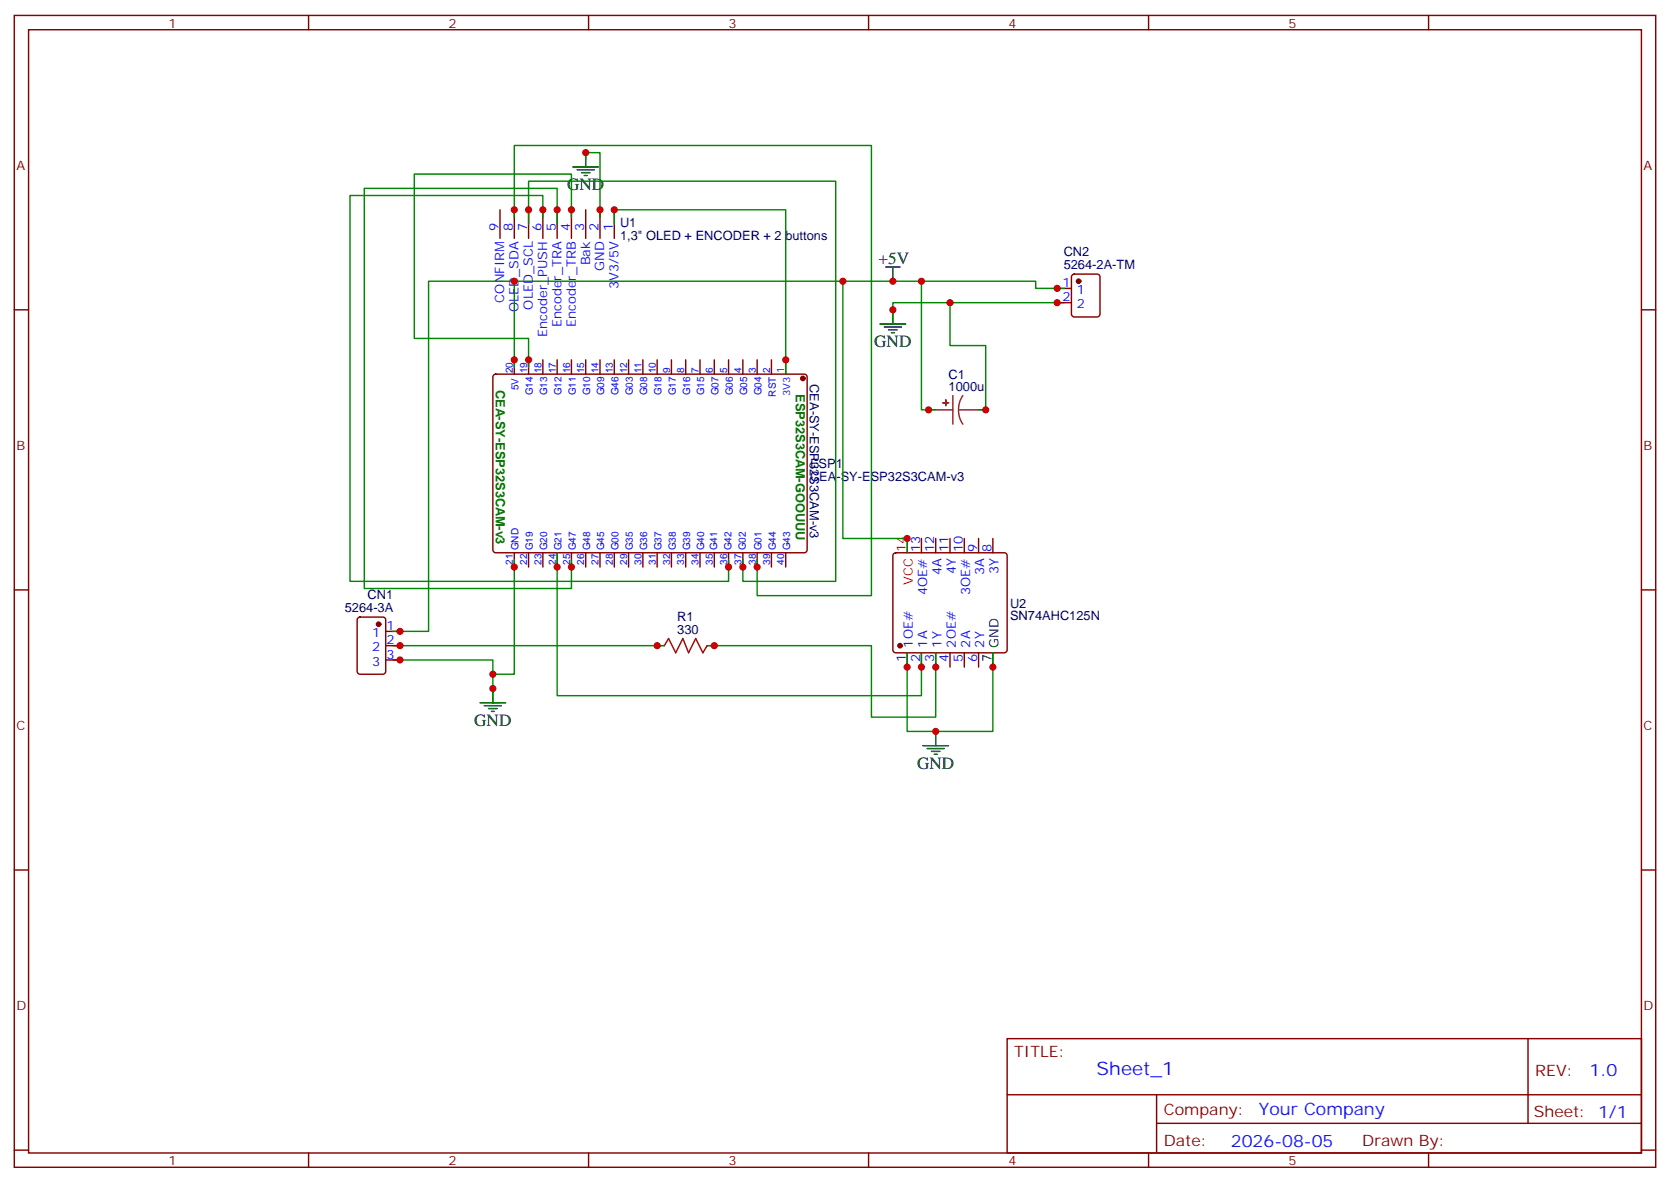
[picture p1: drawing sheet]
<svg xmlns="http://www.w3.org/2000/svg" width="412mm" height="292mm" viewBox="0 0 412 292" stroke-linecap="round" stroke-linejoin="round" font-family="sans-serif">
<g fill="none" stroke="#870000" stroke-width=".35">
<path d="M3.5 3.8h405.4v284.3h-405.4zM7.1 7.3h398.2v277.3h-398.2zM76.2 3.8v3.5M145.3 3.8v3.5M214.5 3.8v3.5M283.6 3.8v3.5M352.8 3.8v3.5M123.5 51.8v7M127 51.8v7M130.5 51.8v7M134.1 51.8v7M137.6 51.8v7"/>
<path d="M141.1 51.8v7M144.6 51.8v7M148.2 51.8v7M151.7 51.8v7M3.5 76.5h3.6M261.1 71.2h3.5M261.1 74.7h3.5M264.8 67.9l.5-.2h5.6a.71 .71 0 0 1 .7 .7v9.1a.76 .76 0 0 1-.7 .7h-5.6a.76 .76 0 0 1-.7-.7v-9.1zM405.3 76.5h3.6M121.9 92.6l.5-.2h76.2a.71 .71 0 0 1 .7 .7v42.6a.76 .76 0 0 1-.7 .8h-76.2a.76 .76 0 0 1-.7-.8v-42.6zM127 88.8v3.6M130.5 88.8v3.6"/>
<path d="M134.1 88.8v3.6M137.6 88.8v3.6M141.1 88.8v3.6M144.6 88.8v3.6M148.2 88.8v3.6M151.7 88.8v3.6M155.2 88.8v3.6M158.7 88.8v3.6M162.3 88.8v3.6M165.8 88.8v3.6M169.3 88.8v3.6M172.9 88.8v3.6"/>
<path d="M176.4 88.8v3.6M179.9 88.8v3.6M183.4 88.8v3.6M187 88.8v3.6M190.5 88.8v3.6M194 88.8v3.6M127 136.5v3.5M130.5 136.5v3.5M134.1 136.5v3.5M137.6 136.5v3.5M141.1 136.5v3.5M144.6 136.5v3.5"/>
<path d="M148.2 136.5v3.5M151.7 136.5v3.5M155.2 136.5v3.5M158.7 136.5v3.5M162.3 136.5v3.5M165.8 136.5v3.5M169.3 136.5v3.5M172.9 136.5v3.5M176.4 136.5v3.5M179.9 136.5v3.5M183.4 136.5v3.5M187 136.5v3.5"/>
<path d="M190.5 136.5v3.5M194 136.5v3.5M220.7 136.7l.5-.2h26.8a.71 .71 0 0 1 .7 .7v23.2a.76 .76 0 0 1-.7 .7h-26.8a.76 .76 0 0 1-.7-.7v-23.2zM227.5 132.9v3.6M231.1 132.9v3.6M234.6 132.9v3.6M238.1 132.9v3.6M241.7 132.9v3.6M245.2 132.9v3.6M3.5 145.6h3.6M88.4 152.5l.5-.2h5.6a.71 .71 0 0 1 .7 .7v12.7a.76 .76 0 0 1-.7 .7h-5.6a.76 .76 0 0 1-.7-.7v-12.7zM95.2 159.4h3.6"/>
<path d="M95.2 155.9h3.6M162.3 159.4h1.7M174.6 159.4h1.8M405.3 145.6h3.6M95.2 162.9h3.6M224 161.1v3.6M227.5 161.1v3.6M231.1 161.1v3.6M234.6 161.1v3.6M238.1 161.1v3.6M241.7 161.1v3.6M3.5 214.8h3.6"/>
<path d="M405.3 214.8h3.6M248.7 256.4h156.6v28.2h-156.6zM377.3 256.4v20.9M248.7 270.2h156.5M285.6 277.3h119.6M285.6 270.2v14.2M3.5 283.9h3.6M76.2 284.6v3.5M145.3 284.6v3.5M214.5 284.6v3.5M283.6 284.6v3.5M352.8 284.6v3.5"/>
<path d="M405.3 283.9h3.6"/>
</g>
<g fill="#870000" stroke="#870000" stroke-width=".35">
<circle cx="198.3" cy="93.4" r=".53"/>
<circle cx="222.2" cy="159.4" r=".53"/>
<circle cx="266.3" cy="69.4" r=".53"/>
<circle cx="93.5" cy="154.1" r=".53"/>
</g>
<g fill="none" stroke="#000" stroke-width=".35">
<path d="M144.6 37.7v3.5M141.5 41.2h6.3M142.5 41.9h4.3M143.6 42.6h2.1M144.3 43.3h.7M218.7 65.9h3.5M220.5 65.9v3.5M220.5 76.5v3.5M217.3 80h6.4M218.4 80.7h4.2M219.4 81.4h2.1M220.1 82.1h.7"/>
<path d="M118.5 173.5h6.4M119.6 174.2h4.2M120.6 174.9h2.2M121.4 175.6h.7M121.7 170v3.5M245.2 161.1v3.6M227.9 184.1h6.3M229 184.8h4.2M230 185.5h2.1M230.7 186.2h.7M231.1 180.6v3.5"/>
</g>
<path d="M224 132.9v3.6" fill="none" stroke="#f00" stroke-width=".35"/>
<g fill="none" stroke="#008700" stroke-width=".35">
<path d="M144.6 39.4v-1.7h3.6v15.9M127 53.6v-17.7h88.2v111.1h-28.2v-8.8M130.5 55.3v-10.6h75.9v98.8h-23v-5.3M134.1 53.6v-5.3h-47.7v95.2h93.5v-5.3M137.6 55.3v-8.8h-47.6v98.8h51.1v-7.1M141.1 53.6v-10.6h-38.8v40.5h28.2v7.1M151.7 55.3v-3.5h42.3v40.6M127 69.4v21.2M208.1 69.4v63.5h15.9v3.6M227.5 69.4v31.8h3.6M234.6 74.7v10.6h8.8v15.9h-1.7M262.8 74.7h-42.3v5.3"/>
<path d="M262.8 71.2h-7v-1.8h-150v86.5h-8.8M127 138.2v28.2h-5.3M137.6 136.5v35.2h89.9v-10.6M97 159.4h67M174.6 159.4h40.6v17.6h15.9v-15.9M97 162.9h24.7v10.6h1.8M224 161.1v19.5h21.2v-19.5"/>
</g>
<path d="M164 159.4l1.1-1.8 1.8 3.5 1.7-3.5 1.4 3.5 1.8-3.5 1.8 3.5 1-1.7" fill="none" stroke="#a10000" stroke-width=".35"/>
<path d="M235.3 97.6v7.1M237.8 97.6l-.8 1.7-.3 1.9M229.3 101.2h6M236.7 101.2l.2 1.8 .9 1.7M236.7 101.2h6.7" fill="none" stroke="#8c2424" stroke-width=".35"/>
<g fill="#8c2424" stroke="#8c2424" stroke-width=".35">
<path d="M233.5 98.7l.1 1.4z"/>
<path d="M232.8 99.4h1.4z"/>
</g>
<g fill="#c00">
<circle cx="231.1" cy="180.6" r=".88"/>
<circle cx="194" cy="88.8" r=".88"/>
<circle cx="121.7" cy="170" r=".88"/>
<circle cx="144.6" cy="37.7" r=".88"/>
<circle cx="220.5" cy="76.5" r=".88"/>
<circle cx="224" cy="132.9" r=".88"/>
<circle cx="224" cy="164.7" r=".88"/>
<circle cx="245.2" cy="164.7" r=".88"/>
<circle cx="151.7" cy="51.8" r=".88"/>
<circle cx="148.2" cy="51.8" r=".88"/>
<circle cx="137.6" cy="140" r=".88"/>
<circle cx="227.5" cy="164.7" r=".88"/>
<circle cx="162.3" cy="159.4" r=".88"/>
<circle cx="231.1" cy="164.7" r=".88"/>
<circle cx="176.4" cy="159.4" r=".88"/>
<circle cx="229.3" cy="101.2" r=".88"/>
<circle cx="243.4" cy="101.2" r=".88"/>
<circle cx="261.1" cy="74.7" r=".88"/>
<circle cx="141.1" cy="51.8" r=".88"/>
<circle cx="130.5" cy="88.8" r=".88"/>
<circle cx="141.1" cy="140" r=".88"/>
<circle cx="137.6" cy="51.8" r=".88"/>
<circle cx="179.9" cy="140" r=".88"/>
<circle cx="134.1" cy="51.8" r=".88"/>
<circle cx="130.5" cy="51.8" r=".88"/>
<circle cx="183.4" cy="140" r=".88"/>
<circle cx="187" cy="140" r=".88"/>
<circle cx="127" cy="51.8" r=".88"/>
<circle cx="121.7" cy="166.4" r=".88"/>
<circle cx="127" cy="140" r=".88"/>
<circle cx="234.6" cy="74.7" r=".88"/>
<circle cx="98.8" cy="159.4" r=".88"/>
<circle cx="98.8" cy="162.9" r=".88"/>
<circle cx="98.8" cy="155.9" r=".88"/>
<circle cx="220.5" cy="69.4" r=".88"/>
<circle cx="261.1" cy="71.2" r=".88"/>
<circle cx="208.1" cy="69.4" r=".88"/>
<circle cx="127" cy="69.4" r=".88"/>
<circle cx="127" cy="88.8" r=".88"/>
<circle cx="227.5" cy="69.4" r=".88"/>
</g>
<text font-size="4.6" fill="#00f" x="270.8" y="265.4">Sheet_1</text>
<g font-size="4.2">
<text x="140.1" y="46.8">GND</text>
<text x="217" y="65.2">+5V</text>
<text x="215.9" y="85.7">GND</text>
<text x="117.1" y="179.1">GND</text>
<text x="226.5" y="189.7">GND</text>
</g>
<g font-size="4.2" fill="#00f">
<text x="392.5" y="265.7">1.0</text>
<text x="310.9" y="275.2">Your Company</text>
<text x="304" y="283">2026-08-05</text>
</g>
<g font-size="3.9" fill="#800">
<text x="250.5" y="261">TITLE:</text>
<text x="379.1" y="265.7">REV:</text>
<text x="287.4" y="275.2">Company:</text>
<text x="378.7" y="275.8">Sheet: 1/1</text>
<text x="287.4" y="282.9">Date:</text>
<text x="336.4" y="282.9">Drawn By:</text>
</g>
<g font-size="3.2" fill="#800">
<text x="41.6" y="6.8">1</text>
<text x="110.8" y="6.8">2</text>
<text x="179.9" y="6.8">3</text>
<text x="249.1" y="6.8">4</text>
<text x="318.2" y="6.8">5</text>
<text x="4.1" y="41.9">A</text>
<text x="405.9" y="41.9">A</text>
<text x="4.1" y="111.1">B</text>
<text x="405.9" y="111.1">B</text>
<text x="4.1" y="180.2">C</text>
<text x="405.9" y="180.2">C</text>
<text x="4.1" y="249.3">D</text>
<text x="405.9" y="249.3">D</text>
<text x="41.6" y="287.6">1</text>
<text x="110.8" y="287.6">2</text>
<text x="179.9" y="287.6">3</text>
<text x="249.1" y="287.6">4</text>
<text x="318.2" y="287.6">5</text>
</g>
<g font-size="3.2" fill="#00f">
<text x="123.1" y="57.1" transform="rotate(-90 123.1 57.1)">9</text>
<text x="126.6" y="57.1" transform="rotate(-90 126.6 57.1)">8</text>
<text x="130.2" y="57.1" transform="rotate(-90 130.2 57.1)">7</text>
<text x="133.7" y="57.1" transform="rotate(-90 133.7 57.1)">6</text>
<text x="137.2" y="57.1" transform="rotate(-90 137.2 57.1)">5</text>
<text x="140.8" y="57.1" transform="rotate(-90 140.8 57.1)">4</text>
<text x="144.3" y="57.1" transform="rotate(-90 144.3 57.1)">3</text>
<text x="147.8" y="57.1" transform="rotate(-90 147.8 57.1)">2</text>
<text x="151.3" y="57.1" transform="rotate(-90 151.3 57.1)">1</text>
<text x="145.7" y="65.5" transform="rotate(-90 145.7 65.5)">Bak</text>
<text x="149.2" y="66.8" transform="rotate(-90 149.2 66.8)">GND</text>
<text x="152.8" y="71.4" transform="rotate(-90 152.8 71.4)">3V3/5V</text>
<text x="262.4" y="70.8">1</text>
<text x="124.5" y="74.7" transform="rotate(-90 124.5 74.7)">CONFIRM</text>
<text x="128.1" y="77.1" transform="rotate(-90 128.1 77.1)">OLED_SDA</text>
<text x="131.6" y="76.4" transform="rotate(-90 131.6 76.4)">OLED_SCL</text>
<text x="262.4" y="74.4">2</text>
<text x="265.9" y="72.6">1</text>
<text x="265.9" y="76.1">2</text>
<text x="135.1" y="83.2" transform="rotate(-90 135.1 83.2)">Encoder_PUSH</text>
<text x="138.6" y="80.7" transform="rotate(-90 138.6 80.7)">Encoder_TRA</text>
<text x="142.2" y="80.7" transform="rotate(-90 142.2 80.7)">Encoder_TRB</text>
<text x="227.2" y="136.3" transform="rotate(-90 227.2 136.3)">13</text>
<text x="230.7" y="136.3" transform="rotate(-90 230.7 136.3)">12</text>
<text x="234.2" y="136.3" transform="rotate(-90 234.2 136.3)">11</text>
<text x="237.8" y="136.3" transform="rotate(-90 237.8 136.3)">10</text>
<text x="241.3" y="136.3" transform="rotate(-90 241.3 136.3)">9</text>
<text x="244.8" y="136.3" transform="rotate(-90 244.8 136.3)">8</text>
<text x="232.5" y="141.9" transform="rotate(-90 232.5 141.9)">4A</text>
<text x="236" y="141.7" transform="rotate(-90 236 141.7)">4Y</text>
<text x="243.1" y="141.9" transform="rotate(-90 243.1 141.9)">3A</text>
<text x="246.6" y="141.7" transform="rotate(-90 246.6 141.7)">3Y</text>
<text x="229" y="146.9" transform="rotate(-90 229 146.9)">4OE#</text>
<text x="239.5" y="146.9" transform="rotate(-90 239.5 146.9)">3OE#</text>
<text x="95.4" y="155.5">1</text>
<text x="91.9" y="157.3">1</text>
<text x="91.9" y="160.8">2</text>
<text x="95.4" y="159">2</text>
<text x="225.4" y="159.8" transform="rotate(-90 225.4 159.8)">1OE#</text>
<text x="229" y="159.8" transform="rotate(-90 229 159.8)">1A</text>
<text x="232.5" y="159.8" transform="rotate(-90 232.5 159.8)">1Y</text>
<text x="236" y="159.8" transform="rotate(-90 236 159.8)">2OE#</text>
<text x="239.5" y="159.8" transform="rotate(-90 239.5 159.8)">2A</text>
<text x="243.1" y="159.8" transform="rotate(-90 243.1 159.8)">2Y</text>
<text x="91.9" y="164.3">3</text>
<text x="95.4" y="162.6">3</text>
<text x="223.7" y="163.3" transform="rotate(-90 223.7 163.3)">1</text>
<text x="227.2" y="163.3" transform="rotate(-90 227.2 163.3)">2</text>
<text x="230.7" y="163.3" transform="rotate(-90 230.7 163.3)">3</text>
<text x="234.2" y="163.3" transform="rotate(-90 234.2 163.3)">4</text>
<text x="237.8" y="163.3" transform="rotate(-90 237.8 163.3)">5</text>
<text x="241.3" y="163.3" transform="rotate(-90 241.3 163.3)">6</text>
</g>
<g font-size="3.2" fill="#000080">
<text x="153.1" y="59.3">1,3&quot; OLED + ENCODER + 2 buttons</text>
<text x="153.1" y="56.1">U1</text>
<text x="262.7" y="63.3">CN2</text>
<text x="262.7" y="66.5">5264-2A-TM</text>
<text x="200" y="94.8" transform="rotate(90 200 94.8)">CEA-SY-ESP32S3CAM-v3</text>
<text x="234.2" y="93.5">C1</text>
<text x="234.2" y="96.6">1000u</text>
<text x="200" y="118.7">CEA-SY-ESP32S3CAM-v3</text>
<text x="200" y="115.6">ESP1</text>
<text x="90.8" y="147.9">CN1</text>
<text x="249.4" y="150">U2</text>
<text x="85.1" y="151.1">5264-3A</text>
<text x="167.2" y="153.4">R1</text>
<text x="249.4" y="153.1">SN74AHC125N</text>
<text x="167.2" y="156.6">330</text>
</g>
<g font-size="3.2" fill="#060">
<text x="122.4" y="96.2" transform="rotate(90 122.4 96.2)">CEA-SY-ESP32S3CAM-v3</text>
<text x="196.5" y="97.3" transform="rotate(90 196.5 97.3)">ESP32S3CAM-GOOUUU</text>
</g>
<g font-size="3.2" fill="#f00">
<text x="223.7" y="136.3" transform="rotate(-90 223.7 136.3)">14</text>
<text x="225.4" y="144.4" transform="rotate(-90 225.4 144.4)">VCC</text>
</g>
<g font-size="3.2">
<text x="246.6" y="159.8" transform="rotate(-90 246.6 159.8)">GND</text>
<text x="244.8" y="163.3" transform="rotate(-90 244.8 163.3)">7</text>
</g>
<g font-size="2.5" fill="#00f">
<text x="126.6" y="92.2" transform="rotate(-90 126.6 92.2)">20</text>
<text x="130.2" y="92.2" transform="rotate(-90 130.2 92.2)">19</text>
<text x="133.7" y="92.2" transform="rotate(-90 133.7 92.2)">18</text>
<text x="137.2" y="92.2" transform="rotate(-90 137.2 92.2)">17</text>
<text x="140.8" y="92.2" transform="rotate(-90 140.8 92.2)">16</text>
<text x="144.3" y="92.2" transform="rotate(-90 144.3 92.2)">15</text>
<text x="147.8" y="92.2" transform="rotate(-90 147.8 92.2)">14</text>
<text x="151.3" y="92.2" transform="rotate(-90 151.3 92.2)">13</text>
<text x="154.9" y="92.2" transform="rotate(-90 154.9 92.2)">12</text>
<text x="158.4" y="92.2" transform="rotate(-90 158.4 92.2)">11</text>
<text x="161.9" y="92.2" transform="rotate(-90 161.9 92.2)">10</text>
<text x="165.5" y="92.2" transform="rotate(-90 165.5 92.2)">9</text>
<text x="169" y="92.2" transform="rotate(-90 169 92.2)">8</text>
<text x="172.5" y="92.2" transform="rotate(-90 172.5 92.2)">7</text>
<text x="176" y="92.2" transform="rotate(-90 176 92.2)">6</text>
<text x="179.6" y="92.2" transform="rotate(-90 179.6 92.2)">5</text>
<text x="183.1" y="92.2" transform="rotate(-90 183.1 92.2)">4</text>
<text x="186.6" y="92.2" transform="rotate(-90 186.6 92.2)">3</text>
<text x="190.1" y="92.2" transform="rotate(-90 190.1 92.2)">2</text>
<text x="193.7" y="92.2" transform="rotate(-90 193.7 92.2)">1</text>
<text x="128.1" y="96.3" transform="rotate(-90 128.1 96.3)">5V</text>
<text x="131.6" y="97.6" transform="rotate(-90 131.6 97.6)">G14</text>
<text x="135.1" y="97.6" transform="rotate(-90 135.1 97.6)">G13</text>
<text x="138.6" y="97.6" transform="rotate(-90 138.6 97.6)">G12</text>
<text x="142.2" y="97.6" transform="rotate(-90 142.2 97.6)">G11</text>
<text x="145.7" y="97.6" transform="rotate(-90 145.7 97.6)">G10</text>
<text x="149.2" y="97.6" transform="rotate(-90 149.2 97.6)">G09</text>
<text x="152.8" y="97.6" transform="rotate(-90 152.8 97.6)">G46</text>
<text x="156.3" y="97.6" transform="rotate(-90 156.3 97.6)">G03</text>
<text x="159.8" y="97.6" transform="rotate(-90 159.8 97.6)">G08</text>
<text x="163.3" y="97.6" transform="rotate(-90 163.3 97.6)">G18</text>
<text x="166.9" y="97.6" transform="rotate(-90 166.9 97.6)">G17</text>
<text x="170.4" y="97.6" transform="rotate(-90 170.4 97.6)">G16</text>
<text x="173.9" y="97.6" transform="rotate(-90 173.9 97.6)">G15</text>
<text x="177.4" y="97.6" transform="rotate(-90 177.4 97.6)">G07</text>
<text x="181" y="97.6" transform="rotate(-90 181 97.6)">G06</text>
<text x="184.5" y="97.6" transform="rotate(-90 184.5 97.6)">G05</text>
<text x="188" y="97.6" transform="rotate(-90 188 97.6)">G04</text>
<text x="191.6" y="97.9" transform="rotate(-90 191.6 97.9)">RST</text>
<text x="195.1" y="97.8" transform="rotate(-90 195.1 97.8)">3V3</text>
<text x="128.1" y="135.9" transform="rotate(-90 128.1 135.9)">GND</text>
<text x="131.6" y="135.9" transform="rotate(-90 131.6 135.9)">G19</text>
<text x="135.1" y="135.9" transform="rotate(-90 135.1 135.9)">G20</text>
<text x="138.6" y="135.9" transform="rotate(-90 138.6 135.9)">G21</text>
<text x="142.2" y="135.9" transform="rotate(-90 142.2 135.9)">G47</text>
<text x="145.7" y="135.9" transform="rotate(-90 145.7 135.9)">G48</text>
<text x="149.2" y="135.9" transform="rotate(-90 149.2 135.9)">G45</text>
<text x="152.8" y="135.9" transform="rotate(-90 152.8 135.9)">G00</text>
<text x="156.3" y="135.9" transform="rotate(-90 156.3 135.9)">G35</text>
<text x="159.8" y="135.9" transform="rotate(-90 159.8 135.9)">G36</text>
<text x="163.3" y="135.9" transform="rotate(-90 163.3 135.9)">G37</text>
<text x="166.9" y="135.9" transform="rotate(-90 166.9 135.9)">G38</text>
<text x="170.4" y="135.9" transform="rotate(-90 170.4 135.9)">G39</text>
<text x="173.9" y="135.9" transform="rotate(-90 173.9 135.9)">G40</text>
<text x="177.1" y="135.9" transform="rotate(-90 177.1 135.9)">G41</text>
<text x="180.6" y="135.9" transform="rotate(-90 180.6 135.9)">G42</text>
<text x="184.1" y="135.9" transform="rotate(-90 184.1 135.9)">G02</text>
<text x="188" y="135.9" transform="rotate(-90 188 135.9)">G01</text>
<text x="191.6" y="135.9" transform="rotate(-90 191.6 135.9)">G44</text>
<text x="195.1" y="135.9" transform="rotate(-90 195.1 135.9)">G43</text>
<text x="126.6" y="139.4" transform="rotate(-90 126.6 139.4)">21</text>
<text x="130.2" y="139.4" transform="rotate(-90 130.2 139.4)">22</text>
<text x="133.7" y="139.4" transform="rotate(-90 133.7 139.4)">23</text>
<text x="137.2" y="139.4" transform="rotate(-90 137.2 139.4)">24</text>
<text x="140.8" y="139.4" transform="rotate(-90 140.8 139.4)">25</text>
<text x="144.3" y="139.4" transform="rotate(-90 144.3 139.4)">26</text>
<text x="147.8" y="139.4" transform="rotate(-90 147.8 139.4)">27</text>
<text x="151.3" y="139.4" transform="rotate(-90 151.3 139.4)">28</text>
<text x="154.9" y="139.4" transform="rotate(-90 154.9 139.4)">29</text>
<text x="158.4" y="139.4" transform="rotate(-90 158.4 139.4)">30</text>
<text x="161.9" y="139.4" transform="rotate(-90 161.9 139.4)">31</text>
<text x="165.5" y="139.4" transform="rotate(-90 165.5 139.4)">32</text>
<text x="169" y="139.4" transform="rotate(-90 169 139.4)">33</text>
<text x="172.5" y="139.4" transform="rotate(-90 172.5 139.4)">34</text>
<text x="176" y="139.4" transform="rotate(-90 176 139.4)">35</text>
<text x="179.6" y="139.4" transform="rotate(-90 179.6 139.4)">36</text>
<text x="183.1" y="139.4" transform="rotate(-90 183.1 139.4)">37</text>
<text x="186.6" y="139.4" transform="rotate(-90 186.6 139.4)">38</text>
<text x="190.1" y="139.4" transform="rotate(-90 190.1 139.4)">39</text>
<text x="193.7" y="139.4" transform="rotate(-90 193.7 139.4)">40</text>
</g>
</svg>
